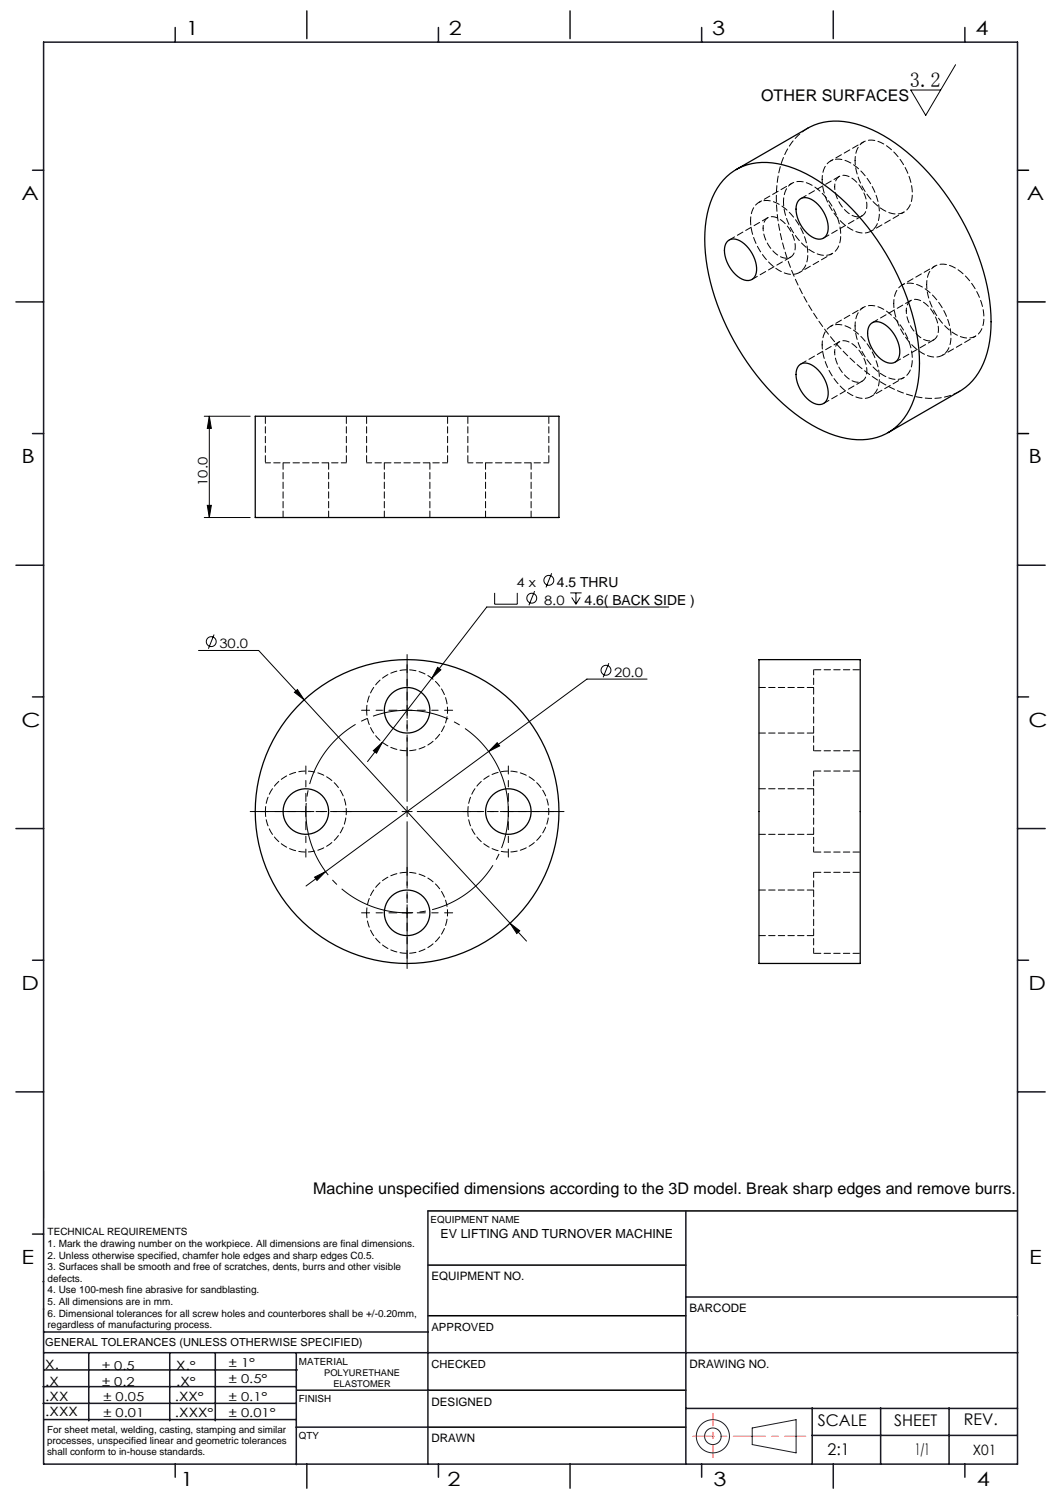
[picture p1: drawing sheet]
<svg xmlns="http://www.w3.org/2000/svg" width="210mm" height="297mm" viewBox="0 0 210 297" stroke-linecap="round" stroke-linejoin="round" font-family="sans-serif">
<g fill="none" stroke="#191924" stroke-width=".2">
<path d="M8.6 231.2v9.4M148.6 282l8.7-1.6v6.5l-8.7-1.6z"/>
<circle cx="140.8" cy="283.6" r="3.3"/>
<circle cx="140.8" cy="283.6" r="1.64"/>
</g>
<path d="M201 33.6h2.2M201 59.6h5.5M201 85.6h2.2M84.5 239.1h116.5M84.6 259.8h50.9M84.6 249.8h50.9M84.6 274.5h50.9M84.5 281.8h51" fill="none" stroke="#000" stroke-width=".3"/>
<path d="M136.9 283.6h22.3" fill="none" stroke="#f00" stroke-width=".2" stroke-dasharray="6.3 1.3 1.3 1.3" stroke-dashoffset="2.2"/>
<path d="M140.8 287.8v-8.7" fill="none" stroke="#f00" stroke-width=".2" stroke-dasharray="6.3 1.3 1.3 1.3" stroke-dashoffset="3.9"/>
<g fill="none" stroke="#191924" stroke-width=".3">
<path d="M8.6 8.3h192.4v280.8h-192.4zM34.6 5.4v2.9M60.6 2.2v5.4M86.6 5.4v2.9M112.6 2.2v5.4M138.6 5.4v2.9M164.6 2.2v5.4M190.6 5.4v2.9M6.4 33.6h2.2M3.2 59.6h5.4M6.4 85.6h2.2M3.2 111.6h5.4"/>
<path d="M201 111.6h5.5M6.4 137.6h2.2M201 137.6h2.2M3.2 163.6h5.4M201 163.6h5.5M6.4 189.6h2.2M201 189.6h2.2M3.2 215.6h5.4M201 215.6h5.5M84.5 239.1v50M135.5 239.1v50M6.4 243.7h2.2"/>
<path d="M8.5 253.1h.1M8.6 258.5h.1M135.5 256.1h65.5M8.5 277.1h49.9M8.5 273.8h49.9M8.6 267.1h75.9M8.6 263h75.9M8.8 270.5h49.9M17.5 267.1v13.5M33.5 267.1v13.5M42.5 267.1v13.5M58.5 267.1v22.1"/>
<path d="M58.6 274.5h26M84.6 267.1h116.5M135.5 278.1h65.5M160.5 278v11.1M174 278v11.1M187.5 278v11.1M8.8 280.3h49.7M34.6 289.1v2.6M58.5 281.8h26M60.6 289.1v4.8M86.6 289.1v2.6M112.6 289.1v4.8"/>
<path d="M138.6 289.1v2.6M160.4 283.5h40.6M164.6 289.1v4.8M190.6 289.1v2.6"/>
</g>
<path d="M201 259.8h.1" fill="none" stroke="#c0c0c0" stroke-width=".2"/>
<g fill="none" stroke="#000" stroke-width=".2">
<path d="M188.8 12.8l-5.9 10-3-5h5.9M40.4 82.2h9M41 99.8h.8l-.4 2.4zM41.4 82.2l.4 2.4h-.8zM41.4 82.2v20M40.4 102.2h9M97.7 117.1v2.2h4.5v-2.2M105.6 116.7l-1.1 2.8M109 113.2l-1.1 2.8M112.7 117.1h2.2M112.9 118l.9 1.3M113.8 117.1v2.2"/>
<path d="M114.6 118l-.8 1.3M132.1 119.9h-35.9l-23.6 30.5M39.2 128.5h11.9l9 9.7M42.3 125.3l-1.1 2.8M58.2 136.7l.6-.5 1.3 2zM60.1 138.2l40.7 44.1M80.4 139.3v2M86.5 131.8l.6 .5-1.8 1.6zM120.3 131l-1.1 2.8M127.8 134.1h-11.9l-19.4 14.3M60.4 159.3v2M73.8 148.2l1.7-1.6-1.1 2.1z"/>
<path d="M79.4 140.3h2M80.4 159.3v2M96.5 148.4l-32.2 23.7M98.2 146.7l.5 .6-2.2 1.1zM100.4 159.3v2M59.4 160.3h2M62.1 173.2l2.2-1.1-1.7 1.8zM64.3 172.1l-3.8 2.9M79.4 160.3h2M80.4 179.3v2M99.4 160.3h2M79.4 180.3h2"/>
<path d="M100.8 182.3l1.9 1.5-.6 .6zM100.8 182.3l3.2 3.5"/>
<circle cx="105.1" cy="118.1" r=".98"/>
<circle cx="108.4" cy="114.6" r=".98"/>
<circle cx="41.7" cy="126.7" r=".98"/>
<circle cx="119.7" cy="132.4" r=".98"/>
</g>
<path d="M99.6 154.4a20 20 0 0 0-33.5-8.1 20 20 0 0 0 9 33.2 20 20 0 0 0 24.8-23.9l-.3-1.2" fill="none" stroke="#000" stroke-width=".2" stroke-dasharray="15.2 1.3 1.3 1.3" stroke-dashoffset="1.9" stroke-linecap="butt"/>
<path d="M80.4 158.3v-29M78.4 160.3h-29M80.4 162.3v29M82.4 160.3h29" fill="none" stroke="#000" stroke-width=".2" stroke-dasharray="15.2 1.3 1.3 1.3" stroke-dashoffset="2.6"/>
<g fill="none" stroke="#000" stroke-width=".2" stroke-dasharray="15.2 1.3 1.3 1.3" stroke-dashoffset="13.6">
<path d="M80.4 138.3v-7M60.4 158.3v-7M78.4 140.3h-7M80.4 142.3v7M82.4 140.3h7M100.4 158.3v-7M58.4 160.3h-7M60.4 162.3v7M62.4 160.3h7M80.4 178.3v-7M98.4 160.3h-7M100.4 162.3v7"/>
<path d="M102.4 160.3h7M78.4 180.3h-7M80.4 182.3v7M82.4 180.3h7"/>
</g>
<g fill="#000">
<path d="M41.4 82.2l.4 2.4h-.8zM41 99.8h.8l-.4 2.4z"/>
<path d="M62.1 173.2l.5 .7 1.7-1.8zM98.2 146.7l-1.7 1.7 2.2-1.1z"/>
<path d="M100.8 182.3l1.3 2.1 .6-.6zM58.2 136.7l1.9 1.5-1.3-2zM73.8 148.2l.6 .5 1.1-2.1zM86.5 131.8l-1.2 2.1 1.8-1.6z"/>
</g>
<g fill="none" stroke="#000" stroke-width=".25">
<path d="M143.5 34.9a11.5 11.5 0 0 1 11.3-2.3 32.3 32.3 0 0 1 15.6 11 47.6 47.6 0 0 1 11.2 26.8 18.1 18.1 0 0 1-3.6 12.9 11 11 0 0 1-10.8 3.3 28.6 28.6 0 0 1-14.6-8.9 48.6 48.6 0 0 1-13.3-27.8 19.8 19.8 0 0 1 3-13.6zM145.4 33.5l14.2-8.2a13.2 13.2 0 0 1 11.5-.2 37.4 37.4 0 0 1 16.3 14.1 45.4 45.4 0 0 1 8.4 24.3 16.6 16.6 0 0 1-4.3 12.4l-1.9 1.4-14.2 8.1M158 39.4a2.56 2.56 0 0 1 3.2 .6 6.4 6.4 0 0 1 2.2 6.1 1.78 1.78 0 0 1-2.6 .9 6.6 6.6 0 0 1-3.4-6.7zM143.9 47.5a2.56 2.56 0 0 1 3.2 .7 6.4 6.4 0 0 1 2.2 6.1 1.78 1.78 0 0 1-2.7 .8 6.6 6.6 0 0 1-3.4-6.6zM158 72a2.56 2.56 0 0 1 3.2 .7 6.4 6.4 0 0 1 2.2 6.1 1.78 1.78 0 0 1-2.6 .8 6.6 6.6 0 0 1-3.4-6.6zM172.1 63.9a2.56 2.56 0 0 1 3.2 .6 6.4 6.4 0 0 1 2.3 6.1 1.78 1.78 0 0 1-2.7 .9 6.6 6.6 0 0 1-3.4-6.7zM50.4 82.2h60v20h-60zM149.9 130.3h20v60h-20z"/>
<circle cx="80.4" cy="140.3" r="4.5"/>
<circle cx="60.4" cy="160.3" r="4.5"/>
<circle cx="80.4" cy="160.3" r="30"/>
<circle cx="100.4" cy="160.3" r="4.5"/>
<circle cx="80.4" cy="180.3" r="4.5"/>
</g>
<path d="M52.4 91.4h16M72.4 91.4h16M92.4 91.4h16M160.7 132.3v16M72.4 140.3a8 8 0 0 1 11.8-7.1 8 8 0 0 1 .7 13.7 8 8 0 0 1-12.4-5.8l-.1-.8M160.7 152.3v16M52.4 160.3a8 8 0 0 1 11.8-7.1 8 8 0 0 1 .7 13.7 8 8 0 0 1-12.4-5.8l-.1-.8M92.4 160.3a8 8 0 0 1 11.8-7.1 8 8 0 0 1 .7 13.7 8 8 0 0 1-12.4-5.8l-.1-.8M160.7 172.3v16M72.4 180.3a8 8 0 0 1 11.8-7.1 8 8 0 0 1 .7 13.7 8 8 0 0 1-12.4-5.8l-.1-.8" fill="none" stroke="#000" stroke-width=".2" stroke-dasharray="1.3 .6" stroke-dashoffset=".3"/>
<path d="M52.4 82.2v9.2M68.4 91.4v-9.2M72.4 82.2v9.2M88.4 91.4v-9.2M92.4 82.2v9.2M108.4 91.4v-9.2M169.9 132.3h-9.2M160.7 148.3h9.2M169.9 152.3h-9.2M160.7 168.3h9.2M169.9 172.3h-9.2M160.7 188.3h9.2" fill="none" stroke="#000" stroke-width=".2" stroke-dasharray="1.3 .6" stroke-dashoffset="-.2"/>
<g fill="none" stroke="#000" stroke-width=".2" stroke-dasharray="1.3 .6">
<path d="M159.6 25.3a13.2 13.2 0 0 0-6 9.9 37.4 37.4 0 0 0 4.1 21.2 45.4 45.4 0 0 0 16.9 19.4 16.6 16.6 0 0 0 12.8 2.4l2.2-.9M165.8 34.8l-7.6 4.4M148.5 55.2l7.7-4.4M151.7 43l-7.7 4.4M162.7 47l7.6-4.4M180 59.3l-7.7 4.4M162.7 79.7l7.6-4.4M165.8 67.5l-7.6 4.4M176.8 71.5l7.7-4.4M55.9 91.4v10.8M75.9 91.4v10.8M95.9 91.4v10.8"/>
<path d="M64.9 102.2v-10.8M84.9 102.2v-10.8M104.9 102.2v-10.8M160.7 135.8h-10.8M149.9 144.8h10.8M160.7 155.8h-10.8M149.9 164.8h10.8M160.7 175.8h-10.8M149.9 184.8h10.8"/>
</g>
<path d="M156.4 36.2l-6.5 3.8M164.9 36.9a1.92 1.92 0 0 1 .9-2 1.92 1.92 0 0 1 2.2 .1 6.5 6.5 0 0 1 3.1 6.7 1.78 1.78 0 0 1-2.7 .9 6.9 6.9 0 0 1-3.5-5.7M170.6 28l-6.5 3.8M150.8 45a1.92 1.92 0 0 1 .8-2 1.92 1.92 0 0 1 2.2 .1 6.5 6.5 0 0 1 3.1 6.8 1.78 1.78 0 0 1-2.6 .8 6.9 6.9 0 0 1-3.5-5.7M157.9 53.8l6.5-3.7M172.1 45.6l6.5-3.7M184.7 52.5l-6.5 3.8M164.9 69.5a1.92 1.92 0 0 1 .9-2 1.92 1.92 0 0 1 2.2 .1 6.5 6.5 0 0 1 3.1 6.8 1.78 1.78 0 0 1-2.7 .8 6.9 6.9 0 0 1-3.5-5.7M170.6 60.7l-6.5 3.8M172.1 78.3l6.5-3.7M179 61.4a1.92 1.92 0 0 1 .9-2 1.92 1.92 0 0 1 2.2 .1 6.5 6.5 0 0 1 3.1 6.7 1.78 1.78 0 0 1-2.7 .9 6.9 6.9 0 0 1-3.5-5.7M186.2 70.1l6.5-3.7" fill="none" stroke="#000" stroke-width=".2" stroke-dasharray="1.3 .6" stroke-dashoffset=".7"/>
<path d="M154.8 39.9a3.7 3.7 0 0 1 2.3-4 6.3 6.3 0 0 1 5.6 2.6 11.8 11.8 0 0 1 3.3 9.2 3.2 3.2 0 0 1-5 2.3 12.3 12.3 0 0 1-6.2-10.1M162.4 35.5a3.7 3.7 0 0 1 2.3-4 6.3 6.3 0 0 1 5.7 2.6 11.8 11.8 0 0 1 3.2 9.2 3.2 3.2 0 0 1-4.9 2.3 12.3 12.3 0 0 1-6.3-10.1M168.9 31.7a3.7 3.7 0 0 1 2.4-3.9 6.3 6.3 0 0 1 5.6 2.5 11.8 11.8 0 0 1 3.2 9.2 3.2 3.2 0 0 1-4.9 2.3 12.3 12.3 0 0 1-6.3-10.1M148.3 43.6a3.7 3.7 0 0 1 2.3-3.9 6.3 6.3 0 0 1 5.6 2.5 11.8 11.8 0 0 1 3.3 9.2 3.2 3.2 0 0 1-5 2.3 12.3 12.3 0 0 1-6.2-10.1M176.6 59.9a3.7 3.7 0 0 1 2.3-3.9 6.3 6.3 0 0 1 5.6 2.6 11.8 11.8 0 0 1 3.2 9.2 3.2 3.2 0 0 1-4.9 2.3 12.3 12.3 0 0 1-6.2-10.2M183.1 56.2a3.7 3.7 0 0 1 2.3-3.9 6.3 6.3 0 0 1 5.6 2.5 11.8 11.8 0 0 1 3.3 9.2 3.2 3.2 0 0 1-5 2.3 12.3 12.3 0 0 1-6.2-10.1M162.4 68.1a3.7 3.7 0 0 1 2.3-3.9 6.3 6.3 0 0 1 5.7 2.5 11.8 11.8 0 0 1 3.2 9.2 3.2 3.2 0 0 1-4.9 2.3 12.3 12.3 0 0 1-6.3-10.1M168.9 64.4a3.7 3.7 0 0 1 2.4-4 6.3 6.3 0 0 1 5.6 2.6 11.8 11.8 0 0 1 3.2 9.2 3.2 3.2 0 0 1-4.9 2.3 12.3 12.3 0 0 1-6.3-10.1" fill="none" stroke="#000" stroke-width=".2" stroke-dasharray="1.3 .6" stroke-dashoffset=".5"/>
<text font-size="4.1" x="179.8" y="17.2">3.2</text>
<g font-size="3.9">
<text x="36.7" y="6.9">1</text>
<text x="88.7" y="6.9">2</text>
<text x="140.7" y="6.9">3</text>
<text x="192.7" y="6.9">4</text>
<text x="4.2" y="39.5">A</text>
<text x="202.9" y="39.5">A</text>
<text x="4.2" y="91.5">B</text>
<text x="203.2" y="91.5">B</text>
<text x="4.2" y="143.5">C</text>
<text x="203.2" y="143.5">C</text>
<text x="4.2" y="195.5">D</text>
<text x="203.2" y="195.5">D</text>
<text x="4.2" y="249.6">E</text>
<text x="203.3" y="249.6">E</text>
<text x="35.7" y="293.4">1</text>
<text x="88.4" y="293.4">2</text>
<text x="141" y="293.4">3</text>
<text x="193" y="293.4">4</text>
</g>
<g font-size="3.2">
<text x="150.4" y="20">OTHER SURFACES</text>
<text x="61.9" y="235.7">Machine unspecified dimensions according to the 3D model. Break sharp edges and remove burrs.</text>
<text x="161.6" y="281.7">SCALE</text>
<text x="176.7" y="281.5">SHEET</text>
<text x="190.4" y="281.5">REV.</text>
<text x="163.5" y="287.3">2:1</text>
<text x="180.8" y="287.3">1/1</text>
</g>
<text font-size="2.8" x="192.2" y="287.3">X01</text>
<g font-size="2.7">
<text x="110" y="116">4.5 THRU</text>
<text x="115.5" y="119.5">4.6( BACK SIDE )</text>
</g>
<g font-size="2.6">
<text x="41" y="95.9" transform="rotate(-90 41 95.9)">10.0</text>
<text x="102.1" y="116">4 x</text>
<text x="107.5" y="119.5">8.0</text>
<text x="43.3" y="128.1">30.0</text>
<text x="121.3" y="133.7">20.0</text>
</g>
<g font-size="2.5">
<text x="87" y="244.4">EV LIFTING AND TURNOVER MACHINE</text>
<text x="8.9" y="273.6">.X</text>
<text x="8.9" y="270.4">X.</text>
<text x="34.8" y="273.7">.X°</text>
<text x="34.8" y="270.5">X.°</text>
<text x="9" y="276.7">.XX</text>
<text x="9" y="279.7">.XXX</text>
<text x="34.5" y="276.7">.XX°</text>
<text x="34.6" y="279.8">.XXX°</text>
</g>
<g font-size="2.4">
<text x="45.2" y="270">± 1°</text>
<text x="20.2" y="270.4">± 0.5</text>
<text x="20.2" y="273.7">± 0.2</text>
<text x="45.2" y="273.2">± 0.5°</text>
<text x="20.4" y="279.7">± 0.01</text>
<text x="20.4" y="276.7">± 0.05</text>
<text x="45.2" y="276.7">± 0.1°</text>
<text x="45.2" y="279.7">± 0.01°</text>
</g>
<g font-size="2.3">
<text x="85.2" y="252.9">EQUIPMENT NO.</text>
<text x="136.2" y="259.2">BARCODE</text>
<text x="136.2" y="270.2">DRAWING NO.</text>
<text x="85.2" y="277.6">DESIGNED</text>
<text x="85.2" y="284.9">DRAWN</text>
</g>
<g font-size="2.2">
<text x="85.2" y="262.8">APPROVED</text>
<text x="8.9" y="265.9">GENERAL TOLERANCES (UNLESS OTHERWISE SPECIFIED)</text>
<text x="85.2" y="270.1">CHECKED</text>
</g>
<g font-size="2">
<text x="9.4" y="243.9">TECHNICAL REQUIREMENTS</text>
<text x="9.4" y="246.2">1. Mark the drawing number on the workpiece. All dimensions are final dimensions.</text>
<text x="9.4" y="248.5">2. Unless otherwise specified, chamfer hole edges and sharp edges C0.5.</text>
<text x="9.4" y="250.8">3. Surfaces shall be smooth and free of scratches, dents, burrs and other visible</text>
<text x="9.4" y="253.1">defects.</text>
<text x="9.4" y="255.4">4. Use 100-mesh fine abrasive for sandblasting.</text>
<text x="9.4" y="257.7">5. All dimensions are in mm.</text>
<text x="9.4" y="260">6. Dimensional tolerances for all screw holes and counterbores shall be +/-0.20mm,</text>
<text x="9.4" y="262.3">regardless of manufacturing process.</text>
</g>
<g font-size="1.9">
<text x="85.1" y="241.5">EQUIPMENT NAME</text>
<text x="59.1" y="269.5">MATERIAL</text>
<text x="59.1" y="276.9">FINISH</text>
<text x="9.3" y="282.9">For sheet metal, welding, casting, stamping and similar</text>
<text x="9.3" y="285.1">processes, unspecified linear and geometric tolerances</text>
<text x="9.3" y="287.4">shall conform to in-house standards.</text>
<text x="59.1" y="284.2">QTY</text>
</g>
<g font-size="1.8">
<text x="64" y="271.7">POLYURETHANE</text>
<text x="65.9" y="273.8">ELASTOMER</text>
</g>
</svg>
